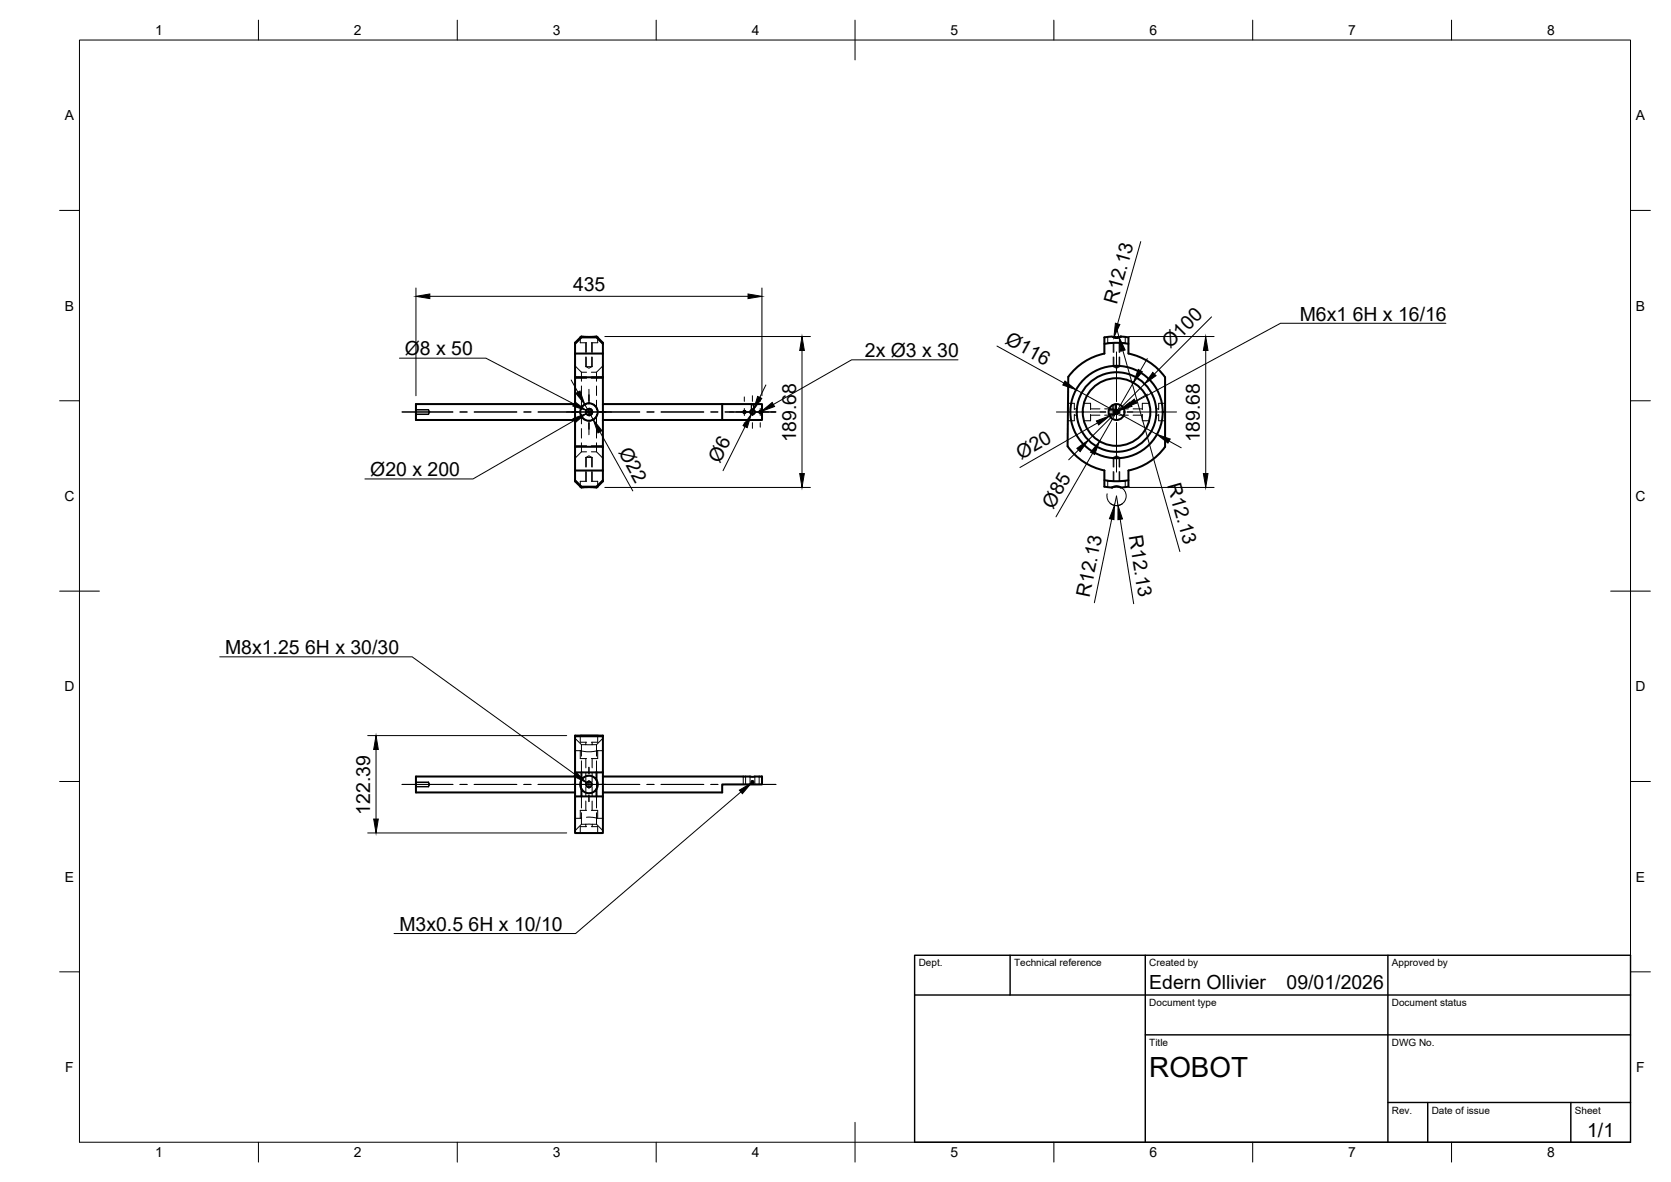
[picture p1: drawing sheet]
<svg xmlns="http://www.w3.org/2000/svg" width="420mm" height="297mm" viewBox="0 0 420 297" stroke-linecap="round" stroke-linejoin="round" font-family="sans-serif">
<!-- layer: Hidden -->
<g fill="none" stroke="#000" stroke-width=".25">
<path d="M144.6 94.7h2.9M144.6 88.8h2.9M144.6 91.9l1.6 1.6M144.6 95h2.9M145.9 84.8v1.3h1.6M146.2 84.8l-1.6 1.6M146.2 84.8h.1M146.2 93.5v2.3M146.2 97v2.4M146.2 84.8h1.3M146.2 93.5h1.3M147.3 92.1h1.6"/>
<path d="M147.4 89.7v2.4l.7 .4 .7-.4v-2.4M147.4 86.1v2.4M148.7 94.7h2.9M148.7 88.8h2.9M148.7 84.8h1.3M148.7 93.5h1.3M148.7 95h2.9M148.8 86.1v2.4M150 84.8l1.6 1.6M150 84.8h.1M150 97v2.4M150 93.5v2.3"/>
<path d="M150.3 84.8v1.3h-1.6M151.6 91.9l-1.6 1.6M278.5 84.7v1.4h1.6M279.9 92.1h1.6M280.1 89.7v2.4l.6 .4 .7-.4v-2.4M280.1 86.1v2.4M281.4 86.1v2.4M282.9 84.7v1.4h-1.6M104.6 103h3.2l.3 .6-.3 .4h-3.2M107.8 102.9v1.3M144.6 118.2h2.9M144.6 112.2h2.9"/>
<path d="M144.6 112h2.9M145.9 103.6l.3 1 .8 .8M146 104.3l.9 1.1 1.2 .3M146.2 100.6v2.3M146.2 104.1v2.4M146.2 107.7v2.4M146.2 111.3v2.2M146.2 113.5h1.3M146.2 113.5l-1.6 1.7M147.3 114.9h1.6M147.4 117.4v-2.5l.7-.4 .7 .4v2.5M147.4 118.5v2.5"/>
<path d="M147.5 103l.6-.2a.79 .79 0 0 0-.8 .7 .79 .79 0 0 0 .8 .8h-.4l-.3-.4zM147.5 101.4l-1.1 .7-.5 1M148.1 101.4l-1.2 .3-.7 .8M148.1 104.3h.1M148.7 101.4l1.1 .7 .4 .9M148.7 113.5h1.3l1.6 1.7M148.7 118.2h2.9M148.7 112.2h2.9M148.7 112h2.9M148.8 118.5v2.5M149.2 101.6l.9 1 .2 .9M150 111.3v2.2"/>
<path d="M150 107.7v2.4M150 104.1v2.4M150 100.6v2.3M150 104.6l-.9 .9-1 .2M150.2 104.2l-.3 .6-.6 .6-1.2 .3M188.9 102.9h.6M189 101.6l.4 .1zM189 101.6v1.3M189.4 101.6v1.3M268.5 101.4h1.6v1.5M270.1 104.1v1.6h-1.6M270.1 104.3h.6"/>
<path d="M270.1 102.8h.6M272.5 101.4h1.7v1.5M274.2 104.1v1.6h-1.7M274.2 104.3h2.4M274.2 102.8h2.4M277.7 104.3h2.4M277.7 102.8h2.4M278.7 103.9h2M278.7 103.2h2M278.8 104.1h1.9v1.4M279.9 101.7v1.2M279.9 114.9h1.6"/>
<path d="M280.1 117.4v-2.5l.6-.4 .7 .4v2.5M280.1 118.5v2.5M280.4 101.6v1.3M280.7 101.5v1.4h-1.9M281.3 104.3h2.4M281.3 102.8h2.4M281.4 118.5v2.5M284.9 104.3h2.3M284.9 102.8h2.3M287.2 104.1v1.6h1.7M288.9 101.4h-1.7v1.5M290.7 104.3h.6"/>
<path d="M290.7 102.8h.6M291.3 104.1v1.6h1.6M292.9 101.4h-1.6v1.5M144.6 120.7l1.6 1.6M146.2 122.3h.1M146.2 122.3h1.3M147.5 121h-1.6v1.2M148.7 121h1.6v1.2M148.7 122.3h1.3M150 122.3h.1M151.6 120.7l-1.6 1.6M280.1 121h-1.6v1.4"/>
<path d="M281.3 121h1.6v1.4M104.6 196.6h3.2l.3 .5-.3 .5h-3.2M107.8 196.5v1.2M144.6 185.5l1.6 1.6M144.6 188.6h1.3M145.9 197.2l.3 1 .8 .8M145.9 184.9v1.6h1.6M145.9 188.6l1.7 .3 2.7-.3M145.9 188.6v2h1.6M146.2 187.1v2.9M146.2 191.2v2.9M146.2 187.1h1.1"/>
<path d="M147.3 187.1h1.6M147.3 186.5v.6M147.3 190.6v2.4M147.3 194.2v2.3M147.3 197.7v2.4M148.1 196.5a.67 .67 0 0 0-.6 1M148.1 194.9a1.91 1.91 0 0 0-1.9 2.6v.8M148.7 196.8v.1a.69 .69 0 0 1-.6 .9M148.9 187.1h1.1M148.9 186.5v.6M148.9 190.6v2.4M148.9 194.2v2.3"/>
<path d="M148.9 197.7v2.4M149.2 195.2l.9 1 .2 .9M150 196v.8a1.9 1.9 0 0 1-1.9 2.5M150 191.2v2.9M150 187.1v2.9M150.3 184.9v1.6h-1.6M150.3 188.6v2h-1.6M150.3 188.6h1.3M151.6 185.5l-1.6 1.6M186.9 195.1v2M187.5 195.1v2M188.6 195.1v2"/>
<path d="M189.8 195.1v2M190.9 195.1v2M191.5 195.1v2M144.6 205.6h1.3M146.2 200.1v2.9M146.2 204.2v2.9M146.2 207.1h1.1M146.2 207.1l-1.6 1.7M146.3 205.6h-.4M147.3 207.1h1.6M147.3 201.3v2.4M147.3 207.1v.6"/>
<path d="M147.4 205.4h1.5l1.4 .2M147.5 207.7h-1.6v1.6M147.5 203.7h-1.6v1.9M148.7 207.7h1.6v1.6M148.7 203.7h1.6v1.9M148.9 201.3v2.4M148.9 207.1h1.1l1.6 1.7M148.9 207.1v.6M150 204.2v2.9M150 200.1v2.9M150.3 205.6h1.3"/>
</g>
<!-- layer: Visible -->
<g fill="none" stroke="#000" stroke-width=".51">
<path d="M144.6 88.8h7v6h-7zM144.6 86.4l1.6-1.6h3.8l1.6 1.6v2.4M144.6 86.4v2.4M144.6 94.8v17.5M146.2 84.6l-1.6 1.5v.3M146.2 84.8v-.2h3.8v.2M150 84.6l1.6 1.5v.3M151.6 94.8v17.5M277.7 88.9a15 15 0 0 0-9.1 5.8l-.2 17.5M279.6 84.6l-1.9 .2v4M281.8 84.6l-.9 .2-1.3-.2 1 .2 1.2-.2 1.9 .2v4.1a15 15 0 0 1 9.3 5.9l-.1 17.5a15 15 0 0 1-9.2 5.9v4.1l-1.9 .2-1.2-.3-1 .3M283.7 86.4l-3.6-.2-2.4 .2"/>
<path d="M144.6 112.3h7v5.9h-7zM144.6 118.2v2.5l1.6 1.6h3.8l1.6-1.6v-2.5M144.6 101.5h-40v4h40M148.1 102.8l.5 .1 .3 .5-.2 .7-.6 .2a.79 .79 0 0 0 .8-.8 .79 .79 0 0 0-.8-.7zM151.6 105.5h30M151.6 101.5h30M181.6 101.5h10v4h-10zM268.5 112.2a15.1 15.1 0 0 0 9.2 6v4.1l1.9 .2M144.6 120.7v.3l1.6 1.5v-.2M146.2 122.5h3.8M151.6 120.7v.3l-1.6 1.5v-.2M277.7 120.7l2.4 .2 3.6-.2"/>
<path d="M279.6 122.5l1-.3 1.2 .3M144.6 185h7v9.1h-7zM144.6 194.1v6M144.6 185v-.1h7v.1M144.6 195.1h-40v4h40M145.9 184.9h4.4M146.2 194.1v1.9l.8-.8 1-.3 1.2 .3 .8 .8v-1.9M146.2 196l-.3 .9 .3 1.4M150 196l.3 .9-.3 1.4M151.6 194.1v6M151.6 195.1h40v2h-10v2h-30M189.2 196.3l-.2 .2 .2 .3 .2-.2v-.2l-.2-.1v.5"/>
<path d="M144.6 200.1h7v9.2h-7zM146.2 200.1v-1.8l.7 .7 1 .3 1.2-.2 .9-.8v1.8"/>
<circle cx="148.1" cy="103.5" r="2.19"/>
<circle cx="148.1" cy="103.5" r=".79"/>
<circle cx="187.2" cy="103.5" r=".31"/>
<circle cx="189.2" cy="103.5" r=".6"/>
<circle cx="191.2" cy="103.5" r=".31"/>
<circle cx="280.7" cy="103.5" r="11.6"/>
<circle cx="280.7" cy="103.5" r="2"/>
<circle cx="280.7" cy="103.5" r=".5"/>
<circle cx="280.7" cy="103.5" r="8.5"/>
<circle cx="280.7" cy="103.5" r="10"/>
<circle cx="148.1" cy="197.1" r=".69"/>
</g>
<!-- layer: Hidden Narrow -->
<g fill="none" stroke="#000" stroke-width=".25">
<path d="M147.3 86.1v2.4M147.3 89.7v2.4M148.9 86.1v2.4M148.9 89.7v2.4M279.9 86.1v2.4M279.9 89.7v2.4M281.5 86.1v2.4M281.5 89.7v2.4M104.6 102.9h3.2M104.6 104.2h3.2M147.3 114.9v2.5M147.3 118.5v2.5"/>
<path d="M148.9 114.9v2.5M148.9 118.5v2.5M188.9 101.6v1.3M189.5 101.6v1.3M279.8 101.8v1.1M279.9 114.9v2.5M279.9 118.5v2.5M280.5 101.6v1.3M281.5 114.9v2.5M281.5 118.5v2.5M104.6 196.5h3.2M104.6 197.7h3.2"/>
<path d="M148.2 196.3a.83 .83 0 0 0-.9 .7M148.9 197.3a.82 .82 0 0 1-1 .6"/>
</g>
<!-- layer: Visible Narrow -->
<path d="M280.1 103.7a.62 .62 0 0 1 .5-.8 .62 .62 0 0 1 .8 .5 .62 .62 0 0 1-.5 .8M148.9 197a.81 .81 0 0 0-.9-.7 .81 .81 0 0 0-.7 1 .81 .81 0 0 0 .9 .6M189.3 196.2h-.1a.31 .31 0 0 0-.3 .3 .31 .31 0 0 0 .3 .4 .31 .31 0 0 0 .3-.3" fill="none" stroke="#000" stroke-width=".25"/>
<!-- layer: Visible -->
<g fill="#000">
<circle cx="145.9" cy="184.9" r=".25"/>
<circle cx="150.3" cy="184.9" r=".25"/>
</g>
<!-- layer: BORDER -->
<g fill="none" stroke="#000" stroke-width=".25">
<path d="M20 10.1h390v276.9h-390zM65 5.1v5M115 5.1v5M165 5.1v5M215 5.1v10M265 5.1v5M315 5.1v5M365 5.1v5M15 52.9h5M410 52.9h5M15 100.7h5M410 100.7h5"/>
<path d="M15 148.6h10M405 148.6h10M15 196.4h5M410 196.4h5M15 244.2h5M410 244.2h5M65 287v5M115 287v5M165 287v5M215 282.1v9.9M265 287v5M315 287v5"/>
<path d="M365 287v5"/>
</g>
<!-- layer: TITLEBLOCK -->
<path d="M230 240.1h180v46.9h-180zM230 250h180M254 240.1v9.9M288 240.1v46.9M349 240.1v46.9M288 260.1h122M349 277.1h61M359 277.1v9.9M395 277.1v9.9" fill="none" stroke="#000" stroke-width=".36"/>
<!-- layer: Smart Centers -->
<g fill="none" stroke="#000" stroke-width=".25">
<path d="M148.1 97.8v3.1M187.2 99.7v1.2M189.2 99.4v1.5M191.2 99.7v1.2M280.7 88.4v12.5M101.1 103.5h12.8M115.7 103.5h1.8M119.2 103.5h10.7M131.7 103.5h1.8M135.3 103.5h25.6M148.1 102.6v1.8M148.1 106.2v3"/>
<path d="M162.7 103.5h1.7M166.2 103.5h10.8M178.7 103.5h1.8M182.3 103.5h12.8M187.2 102.6v1.8M187.2 106.2v1.1M189.2 102.6v1.8M189.2 106.2v1.4M191.2 102.6v1.8M191.2 106.2v1.1M265.6 103.5h12.4M279.8 103.5h1.8"/>
<path d="M280.7 102.6v1.8M280.7 106.2v12.4M283.4 103.5h12.4M101.1 197.1h12.8M115.7 197.1h1.8M119.2 197.1h10.7M131.7 197.1h1.8M135.3 197.1h25.6M148.1 192.8v1.7M148.1 196.2v1.8M148.1 199.8v1.7M162.7 197.1h1.7"/>
<path d="M166.2 197.1h10.8M178.7 197.1h1.8M182.3 197.1h12.8"/>
</g>
<!-- layer: FD_Dimensions -->
<g fill="none" stroke="#000" stroke-width=".25">
<path d="M104.6 72.4v27M108.1 74.5h80M191.6 72.4v27M286.8 60.7l-5.8 20.7M304.6 79.6l-14.3 14.4M143.6 95.5l1.7 3.1M152.1 84.6h51.7M192.6 96.7l-1.6 3.2M201.7 88.1v30.9M250.7 87l16.8 9.3M270.6 97.9l20.3 11.2M280.7 82.4l.7 2.4"/>
<path d="M282.3 88.1l14.4 50.5M283.9 84.6h21.4M285 96.2l-8.5 14.7M287.8 96.5l-14.1 14.1M288.5 90.1l-1.8 3M288.5 99l-3 1.8M303.2 88.1v30.9M147 101.6l2.2 3.9M150.9 108.5l8.2 14.9M187.3 107.2l-5.5 11.1M189.5 103l-.6 1.1M271.2 113.1l-2.5 2.5"/>
<path d="M274.7 113.9l-9.2 16M275.9 106.3l-19.4 11.2M282.5 102.5l-3.5 2M293.9 110.8l3.1 1.7M152.1 122.5h51.7M278.4 124.1a2.42 2.42 0 0 0 1 2.6 2.42 2.42 0 0 0 2.8-.1M279.5 130.5l-4.3 21M280.2 127l.5-2.3 .4 2.3M281.7 130.5l3.4 21.2M281.9 122.5a2.42 2.42 0 0 1 .9 3.5 2.42 2.42 0 0 1-3.6 .5M283.9 122.5h21.4M92.5 184.9h50"/>
<path d="M94.6 188.3v17.5M92.5 209.3h50"/>
</g>
<g fill="#000" stroke="#000" stroke-width=".25">
<path d="M104.6 74.5l3.5-.6v1.1zM188.1 73.9l3.5 .6-3.5 .5zM144.8 98.8l1-.5 1.2 3.3zM190.5 99.6l1 .5-2 2.9zM201.7 84.6l.5 3.5h-1.1zM267.8 95.7l2.8 2.2-3.4-1.1zM280.5 81.2l1.1 .3-1.5 3.3zM281.4 84.8l1.5 3.2-1.1 .3zM286.2 92.8l1 .6-2.2 2.8zM289.9 93.6l.8 .8-2.9 2.1zM303.2 84.6l.5 3.5h-1.1zM149.2 105.5l2.2 2.7-1.1 .6z"/>
<path d="M188.9 104.1l-1 3.4-1.1-.6zM201.1 119h1.1l-.5 3.5zM270.8 112.7l2.9-2.1-2.1 2.9zM276.5 110.9l-1.3 3.3-1-.5zM275.7 105.8l3.3-1.3-2.8 2.3zM282.5 102.5l2.7-2.2 .6 1zM290.9 109.1l3.3 1.2-.5 1zM302.6 119h1.1l-.5 3.5zM280.2 127l-.1 3.6-1.1-.2zM281.1 127l1.1 3.4-1.1 .2zM94.6 184.9l.5 3.4h-1.1zM94 205.8h1.1l-.5 3.5z"/>
</g>
<!-- layer: Hole Notes -->
<path d="M144.1 105.2l3.3-1.3-2.7 2.3zM144.6 101l2.8 2.1-3.4-1.1zM191.4 103.4l2.8-2.3 .6 1.1zM281.3 103.2l2.8-2.1 .5 1zM144.9 194.1l2.5 2.6-3.1-1.6zM185.9 198.6l3.1-1.8-2.3 2.7z" fill="#000" stroke="#000" stroke-width=".25"/>
<path d="M100.4 90h21.8l22.1 11.5M240.9 90.4h-26.8l-19.6 11.2M363.6 81.2h-41.6l-37.6 20.4M144.4 105.7l-25.5 14.7h-27.1M55.2 165.1h48.4l41 29.5M186.3 199l-41.6 35.6h-45.6" fill="none" stroke="#000" stroke-width=".25"/>
<text font-size="7" x="289" y="270.6">ROBOT</text>
<g font-size="4.9">
<text x="144.1" y="73">435</text>
<text x="280.8" y="76.6" transform="rotate(-74 280.8 76.6)">R12.13</text>
<text x="326.8" y="80.5">M6x1</text>
<text x="340.1" y="80.5">6H x 16/16</text>
<text x="101.8" y="89.3">Ø8 x 50</text>
<text x="217.5" y="89.7">2x Ø3 x 30</text>
<text x="252.5" y="86.2" transform="rotate(29 252.5 86.2)">Ø116</text>
<text x="294.3" y="87.8" transform="rotate(-45 294.3 87.8)">Ø100</text>
<text x="155.4" y="113.5" transform="rotate(61 155.4 113.5)">Ø22</text>
<text x="200.2" y="111.2" transform="rotate(-90 200.2 111.2)">189.68</text>
<text x="301.7" y="111.2" transform="rotate(-90 301.7 111.2)">189.68</text>
<text x="93.1" y="119.7">Ø20 x 200</text>
<text x="181" y="116.5" transform="rotate(-63 181 116.5)">Ø6</text>
<text x="256.7" y="115.6" transform="rotate(-30 256.7 115.6)">Ø20</text>
<text x="293.5" y="121.9" transform="rotate(74 293.5 121.9)">R12.13</text>
<text x="264.8" y="128.1" transform="rotate(-60 264.8 128.1)">Ø85</text>
<text x="283.8" y="134.7" transform="rotate(81 283.8 134.7)">R12.13</text>
<text x="274" y="150.2" transform="rotate(-78 274 150.2)">R12.13</text>
<text x="56.6" y="164.4">M8x1.25</text>
<text x="76.7" y="164.4">6H x 30/30</text>
<text x="93.1" y="204.7" transform="rotate(-90 93.1 204.7)">122.39</text>
<text x="100.4" y="233.9">M3x0.5</text>
<text x="117.8" y="233.9">6H x 10/10</text>
<text x="289" y="248.5">Edern Ollivier</text>
<text x="323.5" y="248.5">09/01/2026</text>
<text x="399.1" y="285.7">1/1</text>
</g>
<g font-size="3.5">
<text x="39" y="8.8">1</text>
<text x="89" y="8.8">2</text>
<text x="139" y="8.8">3</text>
<text x="189" y="8.8">4</text>
<text x="239" y="8.8">5</text>
<text x="289" y="8.8">6</text>
<text x="339" y="8.8">7</text>
<text x="389" y="8.8">8</text>
<text x="16.3" y="30.2">A</text>
<text x="411.3" y="30.2">A</text>
<text x="16.3" y="78">B</text>
<text x="411.3" y="78">B</text>
<text x="16.2" y="125.9">C</text>
<text x="411.2" y="125.9">C</text>
<text x="16.2" y="173.7">D</text>
<text x="411.2" y="173.7">D</text>
<text x="16.3" y="221.6">E</text>
<text x="411.3" y="221.6">E</text>
<text x="16.4" y="269.4">F</text>
<text x="411.4" y="269.4">F</text>
<text x="39" y="290.8">1</text>
<text x="89" y="290.8">2</text>
<text x="139" y="290.8">3</text>
<text x="189" y="290.8">4</text>
<text x="239" y="290.8">5</text>
<text x="289" y="290.8">6</text>
<text x="339" y="290.8">7</text>
<text x="389" y="290.8">8</text>
</g>
<g font-size="2.5">
<text x="231" y="242.9">Dept.</text>
<text x="255" y="242.9">Technical reference</text>
<text x="289" y="242.9">Created by</text>
<text x="350" y="242.9">Approved by</text>
<text x="289" y="252.8">Document type</text>
<text x="350" y="252.8">Document status</text>
<text x="289" y="262.9">Title</text>
<text x="350" y="262.9">DWG No.</text>
<text x="350" y="279.9">Rev.</text>
<text x="360" y="279.9">Date of issue</text>
<text x="396" y="279.9">Sheet</text>
</g>
</svg>
